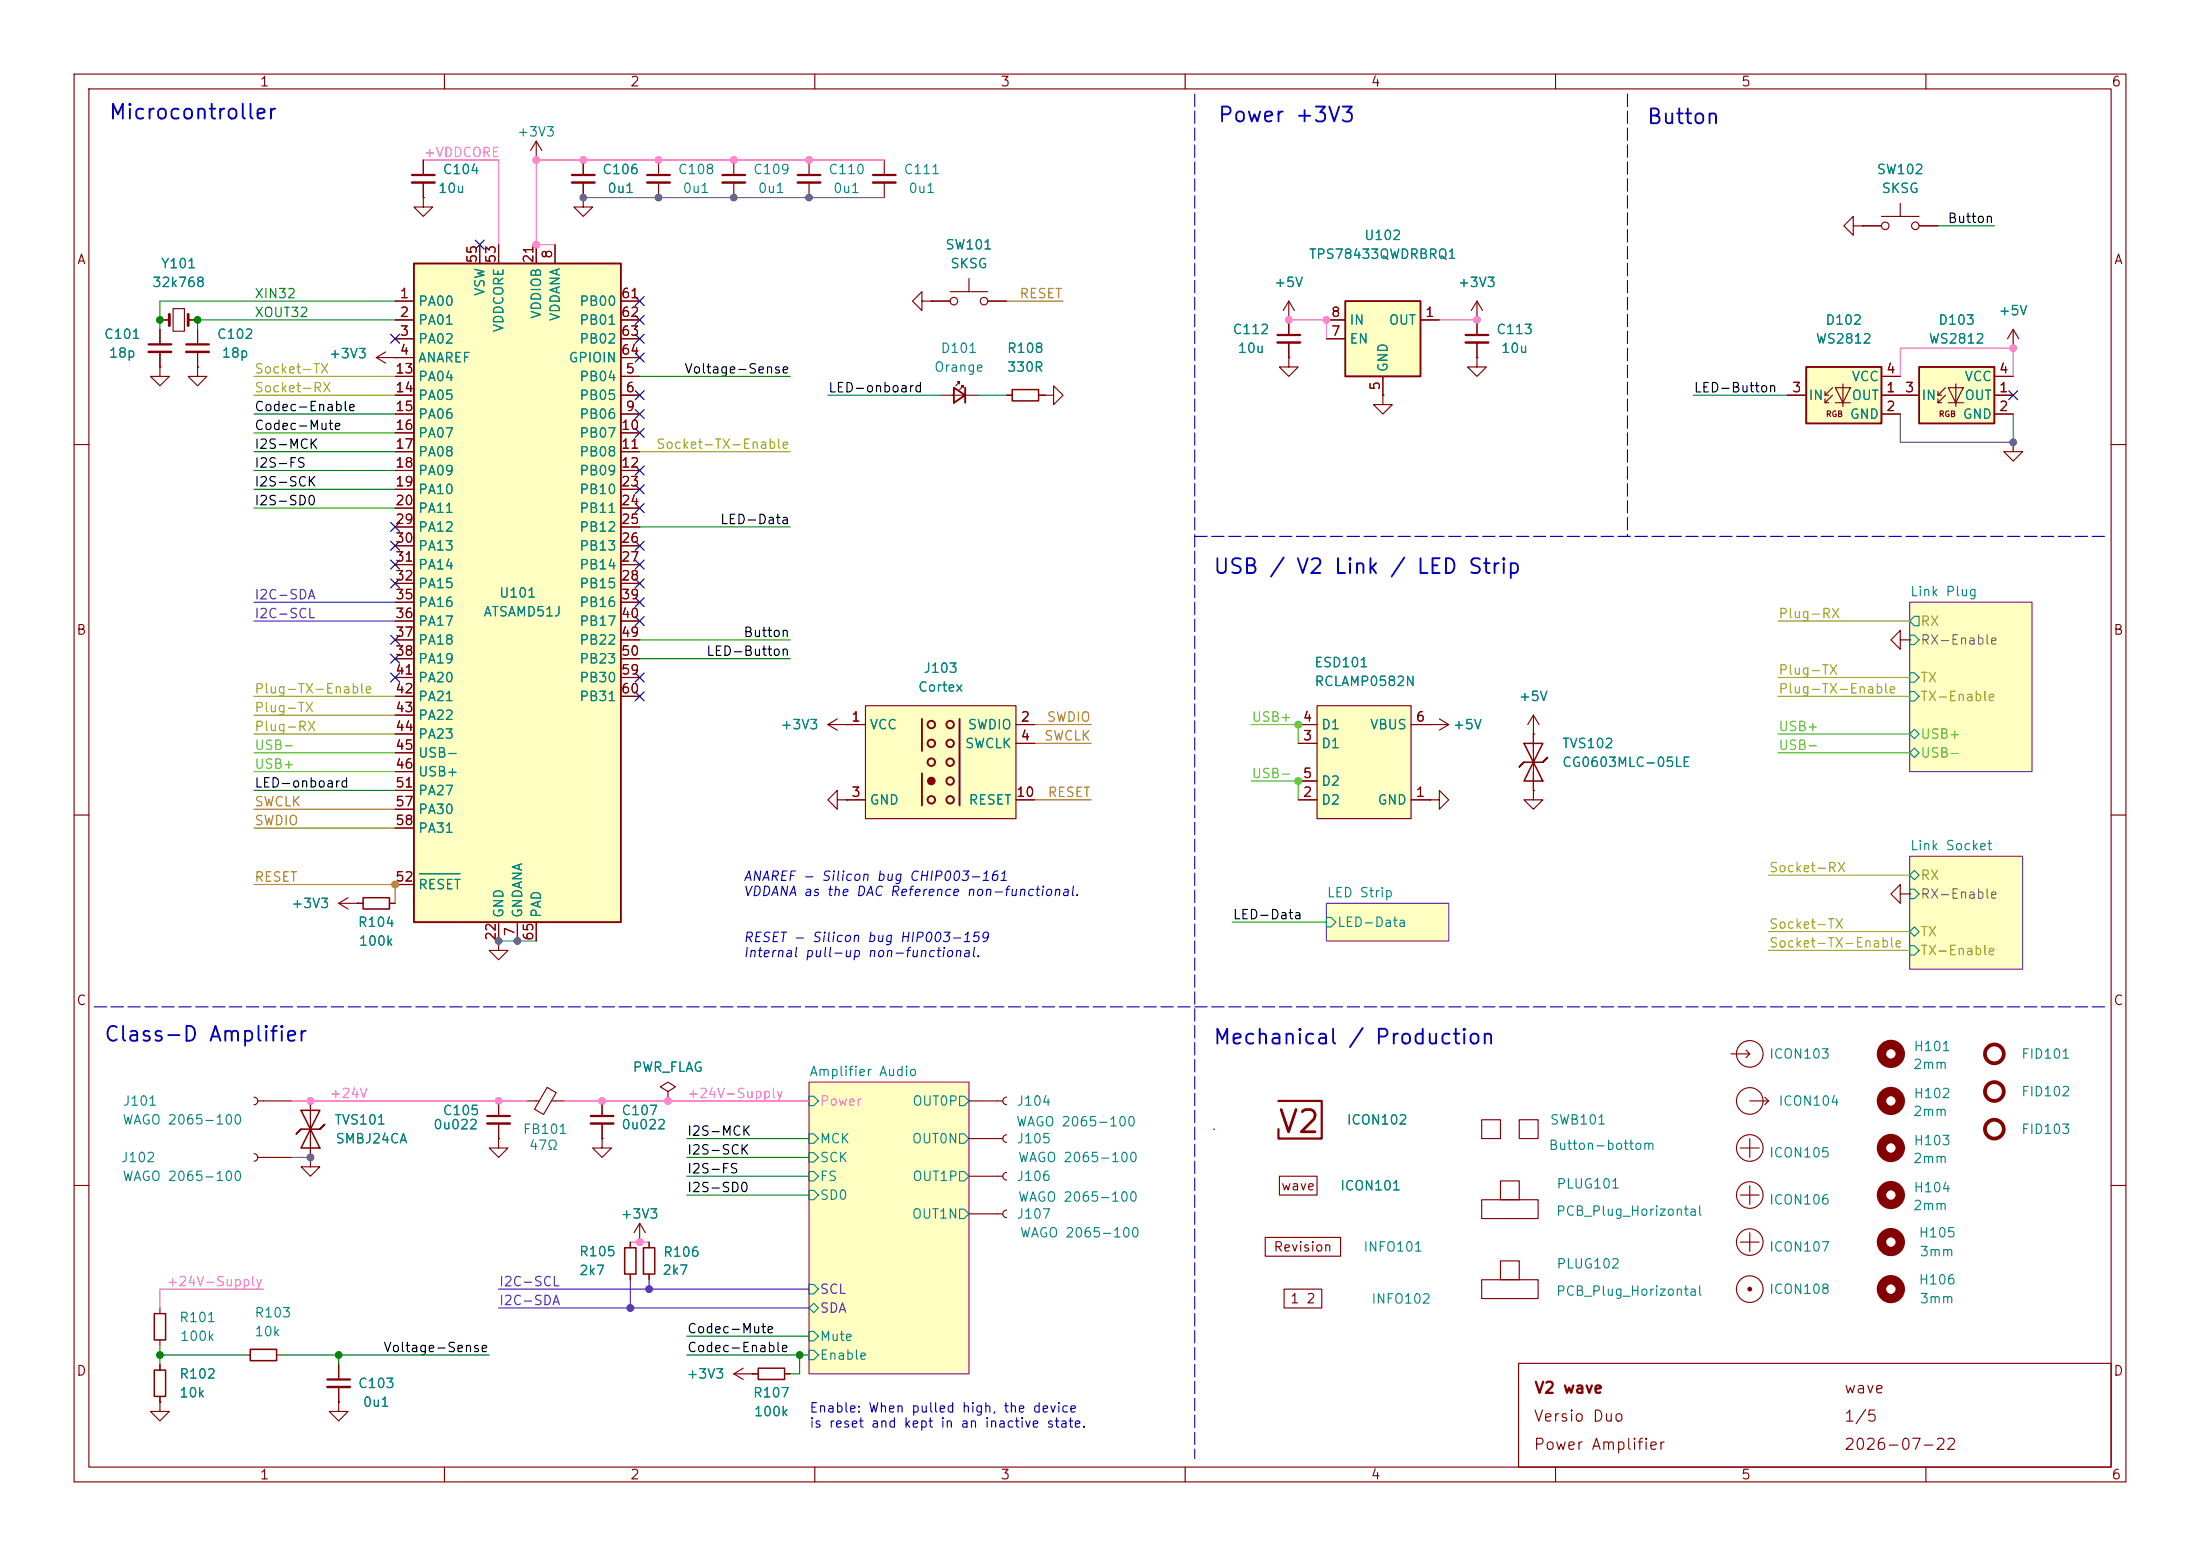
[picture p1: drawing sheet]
<svg xmlns="http://www.w3.org/2000/svg" width="297mm" height="210mm" viewBox="0 0 297 210" stroke-linecap="round" stroke-linejoin="round" font-family="sans-serif">
<g fill="none" stroke="#840000" stroke-width=".15">
<path d="M10 10h277v190h-277zM12 12h273v186h-273zM60 10v2M110 10v2M160 10v2M210 10v2M260 10v2M21.6 49.5v1.3h1.3l-1.3 1.3-1.3-1.3h1.3M21.6 49.5h.1M21.6 44.5v2M21.6 47.5v2M21.6 43.2h1.3"/>
<path d="M23.4 41.7h1.5v3h-1.5zM25.4 43.2h1.3M26.7 44.5v2M26.7 47.5v2M50.8 48.3l1.3 .7M50.8 48.3h2.5M52.1 47.5l-1.3 .8M53.3 48.3h.1M199.4 43.2v2M199.4 46.2v2.1M271.8 47h.1M271.8 59.7v1.3h1.2l-1.2 1.2-1.3-1.2h1.3"/>
<path d="M271.8 59.7h.1M271.8 44.5l-.8 1.2M271.8 44.5l.7 1.2M271.8 44.5v2.5M10 60h2M285 60h2M207 99.1h.1M207 96.5v10.2M207 96.5l-.8 1.3M207 96.5l.8 1.3M10 110h2M207 106.7v1.3h1.3l-1.3 1.2-1.3-1.2h1.3"/>
<path d="M207 106.7h.1M285 110h2M256.5 120.7v-1.3l-1.2 1.3 1.2 1.2v-1.2h1.3M257.8 120.7h.1M90.2 147.3l1-.6-1-.6-1 .6 1 .6v1.3M90.2 148.6h.1M200 151.1h2.6v2.6h-2.6zM202.6 159.4h2.5v2.5h-2.5zM205.1 151.1h2.5v2.6h-2.5zM233.7 142.2h2.5M234.9 154.9h2.6M235.7 141.7l.5 .5-.5 .5"/>
<path d="M236.2 153.7v2.5M236.2 148.6h2.6M238.3 148.1l.5 .5-.5 .5M10 160h2M200 172.7h7.6v2.6h-7.6zM200 161.9h7.6v2.6h-7.6zM202.6 170.2h2.5v2.5h-2.5zM234.9 161.3h2.6M234.9 167.6h2.6M236.2 160v2.6M236.2 166.4v2.5M285 160h2"/>
<path d="M60 198v2M110 198v2M160 198v2M205 184h80v14h-80zM210 198v2M260 198v2"/>
<circle cx="236.2" cy="142.2" r="1.8"/>
<circle cx="236.2" cy="154.9" r="1.8"/>
<circle cx="236.2" cy="148.6" r="1.8"/>
<circle cx="236.2" cy="161.3" r="1.8"/>
<circle cx="236.2" cy="167.6" r="1.8"/>
<circle cx="236.2" cy="174" r="1.8"/>
</g>
<g fill="#ffffc2" stroke="#ffffc2" stroke-width=".14">
<path d="M109.2 146.1h21.6v39.3h-21.6z"/>
<path d="M179.1 121.9h16.5v5.1h-16.5z"/>
<path d="M257.8 115.6h15.2v15.2h-15.2z"/>
<path d="M257.8 81.3h16.5v22.8h-16.5z"/>
</g>
<path d="M257.8 81.3h16.5v22.8h-16.5zM257.8 115.6h15.2v15.2h-15.2zM179.1 121.9h16.5v5.1h-16.5zM109.2 146.1h21.6v39.3h-21.6z" fill="none" stroke="#840084" stroke-width=".15"/>
<g fill="none" stroke="#008484" stroke-width=".15">
<path d="M257.8 99.1l.6-.7 .7 .7-.7 .6zM257.8 83.8l.6-.6h.7v1.3h-.7zM257.8 90.8h.6l.7 .6-.7 .7h-.6zM257.8 85.7h.6l.7 .7-.7 .6h-.6zM257.8 93.3h.6l.7 .7-.7 .6h-.6zM257.8 118.1l.6-.6 .7 .6-.7 .6zM257.8 101.6l.6-.6 .7 .6-.7 .6zM179.1 123.8h.6l.6 .7-.6 .6h-.6zM257.8 125.7l.6-.6 .7 .6-.7 .7zM257.8 120h.6l.7 .7-.7 .6h-.6zM257.8 127.6h.6l.7 .7-.7 .6h-.6zM109.2 158.1h.7l.6 .7-.6 .6h-.7z"/>
<path d="M109.2 155.6h.7l.6 .6-.6 .6h-.7zM109.2 153h.7l.6 .7-.6 .6h-.7zM109.2 148h.7l.6 .6-.6 .6h-.7zM129.5 158.1h.7l.6 .7-.6 .6h-.7zM129.5 148h.7l.6 .6-.6 .6h-.7zM129.5 153h.7l.6 .7-.6 .6h-.7zM109.2 179.7h.7l.6 .6-.6 .7h-.7zM109.2 173.4h.7l.6 .6-.6 .6h-.7zM109.2 160.7h.7l.6 .6-.6 .6h-.7zM109.2 176.5l.7-.6 .6 .6-.6 .7zM129.5 163.2h.7l.6 .6-.6 .7h-.7zM109.2 182.2h.7l.6 .7-.6 .6h-.7z"/>
</g>
<g fill="none" stroke="#840000" stroke-width="1.3">
<circle cx="255.3" cy="142.2" r="1.27"/>
<circle cx="255.3" cy="148.6" r="1.27"/>
<circle cx="255.3" cy="154.9" r="1.27"/>
<circle cx="255.3" cy="167.6" r="1.27"/>
<circle cx="255.3" cy="174" r="1.27"/>
<circle cx="255.3" cy="161.3" r="1.27"/>
</g>
<path d="M20.1 46.5h3M25.1 46.5h3.1M197.9 45.2h3" fill="none" stroke="#840000" stroke-width=".3"/>
<path d="M20.1 47.5h3M25.1 47.5h3.1M197.9 46.2h3" fill="none" stroke="#840000" stroke-width=".33"/>
<g fill="none" stroke="#840000" stroke-width=".51">
<circle cx="269.2" cy="152.4" r="1.27"/>
<circle cx="269.2" cy="142.2" r="1.27"/>
<circle cx="269.2" cy="147.3" r="1.27"/>
</g>
<circle cx="236.2" cy="174" r=".25" fill="#840000" stroke="#840000" stroke-width=".14"/>
<path d="M205.7 102.9l-.6 .6 .6-.6h2.6l.6-.7-.6 .7M205.7 100.3h2.6l-1.3 2.6zM207 102.9l1.3 2.5h-2.6z" fill="none" stroke="#840000" stroke-width=".2"/>
<path d="M22.9 42.4v1.5M25.4 42.4v1.5" fill="none" stroke="#840000" stroke-width=".38"/>
<path d="M55.9 35.6h27.9v88.9h-27.9z" fill="#ffffc2"/>
<path d="M55.9 35.6h27.9v88.9h-27.9z" fill="none" stroke="#840000" stroke-width=".25"/>
<g fill="none" stroke="#840000" stroke-width=".15">
<path d="M64.8 33v2.6M67.3 33v2.6M72.4 33v2.6M74.9 33v2.6M53.3 48.3h2.6M53.3 40.6h2.6M53.3 43.2h2.6M53.3 45.7h2.6M53.3 50.8h2.6M53.3 53.3h2.6M53.3 55.9h2.6M53.3 58.4h2.6"/>
<path d="M83.8 48.3h2.6M83.8 40.6h2.6M83.8 43.2h2.6M83.8 45.7h2.6M83.8 50.8h2.6M83.8 53.3h2.6M83.8 55.9h2.6M83.8 58.4h2.6M53.3 61h2.6M53.3 63.5h2.6M53.3 66h2.6M53.3 68.6h2.6"/>
<path d="M53.3 71.1h2.6M53.3 73.7h2.6M53.3 76.2h2.6M53.3 78.7h2.6M83.8 61h2.6M83.8 63.5h2.6M83.8 66h2.6M83.8 68.6h2.6M83.8 71.1h2.6M83.8 73.7h2.6M83.8 76.2h2.6M83.8 78.7h2.6"/>
<path d="M53.3 81.3h2.6M53.3 83.8h2.6M53.3 86.4h2.6M53.3 88.9h2.6M53.3 91.4h2.6M53.3 94h2.6M53.3 96.5h2.6M53.3 99.1h2.6M83.8 81.3h2.6M83.8 83.8h2.6M83.8 86.4h2.6M83.8 88.9h2.6"/>
<path d="M83.8 91.4h2.6M83.8 94h2.6M111.8 97.8l1.2 .8M111.8 97.8h2.5M113 97l-1.2 .8M114.3 97.8h.1M53.3 101.6h2.6M53.3 104.1h2.6M53.3 106.7h2.6M53.3 119.4h2.6M53.3 109.2h2.6M53.3 111.8h2.6"/>
<path d="M67.3 124.5v2.5M69.8 124.5v2.5M72.4 124.5v2.5"/>
</g>
<path d="M56.6 117.9h5.5" fill="none" stroke="#008484" stroke-width=".15"/>
<path d="M116.8 95.3h20.4v15.2h-20.4z" fill="#ffffc2"/>
<g fill="none" stroke="#840000" stroke-width=".25">
<path d="M124.5 97v4.3M129.5 97v11.7M124.5 104.4v4.3"/>
<circle cx="125.7" cy="97.8" r=".51"/>
<circle cx="128.3" cy="97.8" r=".51"/>
<circle cx="125.7" cy="108" r=".51"/>
<circle cx="125.7" cy="100.3" r=".51"/>
<circle cx="125.7" cy="102.9" r=".51"/>
<circle cx="128.3" cy="108" r=".51"/>
<circle cx="128.3" cy="100.3" r=".51"/>
<circle cx="128.3" cy="102.9" r=".51"/>
<circle cx="128.3" cy="105.4" r=".51"/>
</g>
<circle cx="125.7" cy="105.4" r=".51" fill="#840000" stroke="#840000" stroke-width=".14"/>
<g fill="none" stroke="#840000" stroke-width=".15">
<path d="M174 43.2h.1M174 48.3v1.2h1.3l-1.3 1.3-1.3-1.3h1.3M174 48.3h.1M174 40.6v4.6M174 46.2v2.1M174 40.6l-.8 1.3M174 40.6l.8 1.3M114.3 97.8h2.5M116.8 95.3h20.4v15.2h-20.4zM137.2 97.8h2.5M113 108v-1.3l-1.2 1.3 1.2 1.2v-1.2h1.3M114.3 108h.1"/>
<path d="M114.3 108h2.5M137.2 108h2.5M137.2 100.3h2.5M67.3 127v1.3h1.3l-1.3 1.2-1.3-1.2h1.3M67.3 127h.1M34.3 148.1a.51 .51 0 0 1 .5 .5 .51 .51 0 0 1-.5 .5M34.3 155.7a.51 .51 0 0 1 .5 .5 .51 .51 0 0 1-.5 .5M34.8 148.6h4.6M34.8 156.2h4.6M41.9 156.2v1.3h1.3l-1.3 1.3-1.3-1.3h1.3M41.9 156.2h.1M41.9 148.6v7.6"/>
<path d="M67.3 153.7v1.2h1.3l-1.3 1.3-1.3-1.3h1.3M67.3 153.7h.1M67.3 148.6v2M67.3 151.6v2.1M71.1 148.6h1.7M73.9 146.8l1.2 .7-1.7 2.9-1.2-.7zM74.4 148.6h1.8M81.3 153.7v1.2h1.2l-1.2 1.3-1.3-1.3h1.3M81.3 153.7h.1M81.3 148.6v2M81.3 151.6v2.1M163.8 152.4h.1"/>
<path d="M172.7 158.8h5.1v2.5h-5.1zM21.6 176.5v.8M85.1 167.6v.8M85.1 172v.7M86.4 167.6h.1M86.4 165.1l-.8 1.3M86.4 165.1l.7 1.3M86.4 165.1v2.5M170.8 167h10.2v2.5h-10.2zM173.4 174h5v2.5h-5zM21.6 189.2v1.3h1.3l-1.3 1.3-1.3-1.3h1.3M21.6 189.2h.1"/>
<path d="M21.6 180.8v.8M21.6 184.2v.7M21.6 188.5v.7M33 182.9h.8M37.3 182.9h.8M45.7 189.2v1.3h1.3l-1.3 1.3-1.3-1.3h1.3M45.7 189.2h.1M45.7 184.2v2M45.7 187.2v2"/>
</g>
<path d="M40.6 152.4l-.6 .6 .6-.6h2.6l.6-.6-.6 .6M40.6 149.9h2.6l-1.3 2.5zM41.9 152.4l1.3 2.5h-2.6zM20.8 177.3h1.6v3.5h-1.6zM84.3 168.4h1.6v3.6h-1.6zM20.8 184.9h1.6v3.6h-1.6zM33.8 182.1h3.5v1.5h-3.5z" fill="none" stroke="#840000" stroke-width=".2"/>
<path d="M172.5 45.2h3M65.8 150.6h3M79.8 150.6h3M172.6 148.6h5.8v5.1h-5.8v-1.3M44.2 186.2h3" fill="none" stroke="#840000" stroke-width=".3"/>
<path d="M172.5 46.2h3M65.8 151.6h3M79.8 151.6h3M44.2 187.2h3" fill="none" stroke="#840000" stroke-width=".33"/>
<path d="M181.6 40.6h10.2v10.2h-10.2z" fill="#ffffc2"/>
<path d="M181.6 40.6h10.2v10.2h-10.2z" fill="none" stroke="#840000" stroke-width=".25"/>
<g fill="none" stroke="#840000" stroke-width=".15">
<path d="M141 53.3h1.2v-1.2l1.3 1.2-1.3 1.3v-1.3M141 53.3h.1M179.1 43.2h2.5M179.1 45.7h2.5M186.7 53.3v1.3h1.3l-1.3 1.3-1.3-1.3h1.3M186.7 53.3h.1M186.7 50.8v2.5M191.8 43.2h2.5M199.4 48.3v1.2h1.3l-1.3 1.3-1.3-1.3h1.3M199.4 48.3h.1M199.4 43.2h.1M199.4 40.6l-.8 1.3"/>
<path d="M199.4 40.6l.8 1.3M199.4 40.6v2.6M45.7 121.9l1.3 .8M45.7 121.9h3.3M47 121.2l-1.3 .7M48.3 121.9h.1M52.6 121.9h.7M130.8 153.7h4.6M130.8 148.6h4.6M130.8 158.8h4.6M135.9 153.2a.51 .51 0 0 0-.5 .5 .51 .51 0 0 0 .5 .5M135.9 148.1a.51 .51 0 0 0-.5 .5 .51 .51 0 0 0 .5 .5"/>
<path d="M135.9 158.2a.51 .51 0 0 0-.5 .6 .51 .51 0 0 0 .5 .5M130.8 163.8h4.6M135.9 163.3a.51 .51 0 0 0-.5 .5 .51 .51 0 0 0 .5 .5"/>
</g>
<path d="M49 121.2h3.6v1.5h-3.6z" fill="none" stroke="#840000" stroke-width=".2"/>
<path d="M177.8 95.3h12.7v15.2h-12.7z" fill="#ffffc2"/>
<g fill="none" stroke="#840000" stroke-width=".15">
<path d="M99.1 21.6v2M99.1 24.6v2.1M109.2 21.6v2M109.2 24.6v2.1M128.3 39.4h5M130.8 37.6v1.8M250.2 30.5v-1.3l-1.3 1.3 1.3 1.3v-1.3h1.3M251.5 30.5h.1M251.5 30.5h2.5M254 29.2h5.1M256.5 27.4v1.8M259.1 30.5h2.5"/>
<path d="M26.7 49.5v1.3h1.2l-1.2 1.3-1.3-1.3h1.3M26.7 49.5h.1M124.5 40.6v-1.2l-1.3 1.2 1.3 1.3v-1.3h1.2M125.7 40.6h.1M125.7 40.6h2.6M133.3 40.6h2.6M135.9 53.3h.8M140.2 53.3h.8M175.3 97.8h2.5M177.8 95.3h12.7v15.2h-12.7zM190.5 97.8h5.1M193 97.8h.1"/>
<path d="M194.3 97l1.3 .8M195.6 97.8l-1.3 .8M175.3 108h2.5M175.3 100.3h2.5M175.3 105.4h2.5M190.5 108h2.5M193 108h1.3v-1.3l1.3 1.3-1.3 1.2v-1.2M193 108h.1M87.6 167.6v.8M87.6 172v.7"/>
<circle cx="254.5" cy="30.5" r=".51"/>
<circle cx="258.6" cy="30.5" r=".51"/>
<circle cx="128.8" cy="40.6" r=".51"/>
<circle cx="132.8" cy="40.6" r=".51"/>
</g>
<path d="M136.7 52.6h3.5v1.5h-3.5zM86.9 168.4h1.5v3.6h-1.5z" fill="none" stroke="#840000" stroke-width=".2"/>
<path d="M97.5 23.6h3.1M107.7 23.6h3" fill="none" stroke="#840000" stroke-width=".3"/>
<path d="M97.5 24.6h3.1M107.7 24.6h3" fill="none" stroke="#840000" stroke-width=".33"/>
<path d="M243.8 49.5h10.2v7.7h-10.2z" fill="#ffffc2"/>
<path d="M243.8 49.5h10.2v7.7h-10.2z" fill="none" stroke="#840000" stroke-width=".25"/>
<path d="M241.3 53.3h2.5M246.4 53.3h.5M246.4 54.4h.5M247.4 52.3l-1 1v-.5M247.4 53.3l-1 1.1v-.6M247.8 52.3h2l-1 2.1zM247.8 54.4h2M248.8 51.8v3.1M254 53.3h2.5M254 55.9h2.5M254 50.8h2.5" fill="none" stroke="#840000" stroke-width=".15"/>
<path d="M259.1 49.5h10.1v7.7h-10.1z" fill="#ffffc2"/>
<path d="M128.8 52.3l1.5 1-1.5 1.1zM130.3 52.3v2.1M259.1 49.5h10.1v7.7h-10.1z" fill="none" stroke="#840000" stroke-width=".25"/>
<g fill="none" stroke="#840000" stroke-width=".15">
<path d="M72.4 19.1l-.8 1.2M72.4 19.1l.8 1.2M72.4 19.1v2.5M57.1 26.7v1.2h1.3l-1.3 1.3-1.2-1.3h1.2M57.1 26.7h.1M57.1 21.6v2M57.1 24.6v2.1M64.8 33v2.6M67.3 33v2.6M72.4 21.6h.1M72.4 33v2.6M74.9 33v2.6"/>
<path d="M78.7 26.7v1.2h1.3l-1.3 1.3-1.2-1.3h1.2M78.7 26.7h.1M78.7 21.6v2M78.7 24.6v2.1M88.9 21.6v2M88.9 24.6v2.1M119.4 21.6v2M119.4 24.6v2.1M251.5 30.5h.1M251.5 30.5h2.5M259.1 30.5h2.5M21.6 49.5h.1"/>
<path d="M21.6 44.5v2M21.6 47.5v2M21.6 43.2h1.3M25.4 43.2h1.3M26.7 49.5h.1M26.7 44.5v2M26.7 47.5v2M53.3 48.3h.1M53.3 53.3h2.6M53.3 55.9h2.6M53.3 50.8h2.6M53.3 48.3h2.6"/>
<path d="M53.3 40.6h2.6M53.3 43.2h2.6M53.3 45.7h2.6M53.3 58.4h2.6M83.8 53.3h2.6M83.8 55.9h2.6M83.8 50.8h2.6M83.8 48.3h2.6M83.8 40.6h2.6M83.8 43.2h2.6M83.8 45.7h2.6M83.8 58.4h2.6"/>
<path d="M125.7 40.6h.1M125.7 40.6h2.6M127 53.3h5.1M129.5 51.8v-.2h-.2h.2l-.5 .5M130 52.3v-.2h-.2h.2l-.5 .5M133.3 40.6h2.6M135.9 53.3h.8M140.2 53.3h.8M141 53.3h.1M174 48.3h.1M174 43.2h.1M174 43.2v2"/>
<path d="M174 46.2v2.1M179.1 43.2h2.5M179.1 45.7h2.5M186.7 53.3h.1M186.7 50.8v2.5M191.8 43.2h2.5M199.4 43.2h.1M199.4 48.3h.1M199.4 43.2v2M199.4 46.2v2.1M241.3 53.3h2.5M254 53.3h5.1"/>
<path d="M254 55.9h2.5M254 50.8h2.5M261.6 53.3h.5M261.6 54.4h.5M262.6 52.3l-1 1v-.5M262.6 53.3l-1 1.1v-.6M263 52.3h2l-1 2.1zM263 54.4h2M264 51.8v3.1M269.2 53.3h2.6M269.2 55.9h2.6M269.2 50.8h2.6"/>
<path d="M271.8 47h.1M53.3 61h2.6M53.3 63.5h2.6M53.3 66h2.6M53.3 68.6h2.6M53.3 71.1h2.6M53.3 73.7h2.6M53.3 76.2h2.6M53.3 78.7h2.6M83.8 61h2.6M83.8 63.5h2.6M83.8 66h2.6"/>
<path d="M83.8 68.6h2.6M83.8 71.1h2.6M83.8 73.7h2.6M83.8 76.2h2.6M83.8 78.7h2.6M53.3 81.3h2.6M53.3 83.8h2.6M53.3 86.4h2.6M53.3 88.9h2.6M53.3 91.4h2.6M53.3 94h2.6M53.3 96.5h2.6"/>
<path d="M53.3 99.1h2.6M83.8 81.3h2.6M83.8 83.8h2.6M83.8 86.4h2.6M83.8 88.9h2.6M83.8 91.4h2.6M83.8 94h2.6M114.3 97.8h.1M114.3 97.8h2.5M137.2 97.8h2.5M175.3 97.8h2.5M190.5 97.8h2.5"/>
<path d="M193 97.8h.1M207 99.1h.1M207 99.1v2.5M256.5 86.4v-1.3l-1.2 1.3 1.2 1.2v-1.2h1.3M257.8 86.4h.1M53.3 101.6h2.6M53.3 104.1h2.6M53.3 106.7h2.6M53.3 119.4h2.6M53.3 109.2h2.6M53.3 111.8h2.6M114.3 108h.1"/>
<path d="M114.3 108h2.5M137.2 108h2.5M137.2 100.3h2.5M175.3 108h2.5M175.3 100.3h2.5M175.3 105.4h2.5M190.5 108h2.5M193 108h.1M207 106.7h.1M207 104.1v2.6M48.3 121.9h.1M48.3 121.9h.7"/>
<path d="M52.6 121.9h.7M67.3 127h.1M67.3 124.5v2.5M69.8 124.5v2.5M72.4 124.5v2.5M41.9 156.2h.1M41.9 148.6v2.5M41.9 153.7v2.5M67.3 153.7h.1M67.3 148.6v2M67.3 151.6v2.1M81.3 153.7h.1"/>
<path d="M81.3 148.6v2M81.3 151.6v2.1M90.2 148.6h.1M85.1 167.6v.8M85.1 172v.7M86.4 167.6h.1M87.6 167.6v.8M87.6 172v.7M21.6 189.2h.1M21.6 184.2v.7M21.6 188.5v.7M45.7 189.2h.1"/>
<path d="M45.7 184.2v2M45.7 187.2v2M99.1 185.4h3.3M99.1 185.4l1.2 .8M100.3 184.7l-1.2 .7M101.6 185.4h.1M105.9 185.4h.8"/>
</g>
<path d="M102.4 184.7h3.5v1.5h-3.5z" fill="none" stroke="#840000" stroke-width=".2"/>
<path d="M55.6 23.6h3.1M77.2 23.6h3.1M87.4 23.6h3M117.9 23.6h3" fill="none" stroke="#840000" stroke-width=".3"/>
<path d="M55.6 24.6h3.1M77.2 24.6h3.1M87.4 24.6h3M117.9 24.6h3" fill="none" stroke="#840000" stroke-width=".33"/>
<path d="M161.3 12.7v184.2M219.7 12.7v59.7M161.3 72.4h123.2M12.7 135.9h271.8" fill="none" stroke="#0000c2" stroke-width=".15" stroke-dasharray="1.7 .6"/>
<path d="M57.1 21.6h10.2v11.4M119.4 21.6h-47v11.4h2.5M174 43.2h5.1v2.5M194.3 43.2h5.1M256.5 50.8v-3.8h15.3v3.8M39.4 148.6h31.7M76.2 148.6h33M35.6 174h-14v2.5M85.1 167.6h2.5" fill="none" stroke="#ff5cbb" stroke-width=".15"/>
<path d="M168.9 97.8h6.4v2.5M240 99.1h17.8M34.3 101.6h19M34.3 104.1h19M168.9 105.4h6.4v2.6M240 101.6h17.8" fill="none" stroke="#51c90f" stroke-width=".15"/>
<path d="M78.7 26.7h40.7M256.5 55.9v3.8h15.3v-3.8M67.3 127h5.1M39.4 156.2h2.5" fill="none" stroke="#676767" stroke-width=".15"/>
<path d="M135.9 40.6h7.6M139.7 97.8h7.6M34.3 119.4h19v2.5M34.3 109.2h19M34.3 111.8h19M139.7 100.3h7.6M139.7 108h7.6" fill="none" stroke="#b27502" stroke-width=".15"/>
<g fill="none" stroke="#008400" stroke-width=".15">
<path d="M261.6 30.5h7.6M34.3 58.4h19M34.3 55.9h19M86.4 50.8h20.3M111.8 53.3h15.2M132.1 53.3h3.8M228.6 53.3h12.7M34.3 63.5h19M34.3 68.6h19M34.3 66h19M34.3 61h19M86.4 71.1h20.3"/>
<path d="M86.4 86.4h20.3M86.4 88.9h20.3M34.3 106.7h19M166.4 124.5h12.7M92.7 156.2h16.5M92.7 158.8h16.5M92.7 153.7h16.5M92.7 161.3h16.5M21.6 181.6v2.6M21.6 182.9h11.4M38.1 182.9h27.9M45.7 182.9v1.3"/>
<path d="M92.7 182.9h16.5M92.7 180.3h16.5M107.9 182.9v2.5h-1.2"/>
</g>
<path d="M34.3 83.8h19M34.3 81.3h19M67.3 176.5h41.9M67.3 174h41.9M85.1 172.7v3.8M87.6 172.7v1.3" fill="none" stroke="#4e06ce" stroke-width=".15"/>
<path d="M34.3 53.3h19M34.3 50.8h19M86.4 61h20.3M34.3 94h19M34.3 96.5h19M34.3 99.1h19M240 91.4h17.8M240 83.8h17.8M240 94h17.8M238.8 118.1h19M238.8 128.3h19M238.8 125.7h19" fill="none" stroke="#a3a30c" stroke-width=".15"/>
<path d="M53.3 40.6h-31.7v3.9M53.3 43.2h-26.6v1.3" fill="none" stroke="#0b8109" stroke-width=".15"/>
<g fill="none" stroke="#000084" stroke-width=".15">
<path d="M64.2 32.4l1.2 1.2M65.4 32.4l-1.2 1.2M52.7 45.1l1.2 1.2M53.9 45.1l-1.2 1.2M85.8 40l1.2 1.2M85.8 57.8l1.2 1.2M85.8 55.3l1.2 1.2M85.8 45.1l1.2 1.2M85.8 47.7l1.2 1.2M85.8 42.6l1.2 1.2M85.8 52.7l1.2 1.2M87 55.3l-1.2 1.2"/>
<path d="M87 40l-1.2 1.2M87 57.8l-1.2 1.2M87 45.1l-1.2 1.2M87 47.7l-1.2 1.2M87 42.6l-1.2 1.2M87 52.7l-1.2 1.2M271.2 52.7l1.2 1.2M272.4 52.7l-1.2 1.2M52.7 70.5l1.2 1.2M52.7 73.1l1.2 1.2M52.7 78.1l1.2 1.2M52.7 75.6l1.2 1.2"/>
<path d="M53.9 73.1l-1.2 1.2M53.9 78.1l-1.2 1.2M53.9 75.6l-1.2 1.2M53.9 70.5l-1.2 1.2M85.8 78.1l1.2 1.2M85.8 75.6l1.2 1.2M85.8 62.9l1.2 1.2M85.8 65.4l1.2 1.2M85.8 68l1.2 1.2M85.8 73.1l1.2 1.2M87 78.1l-1.2 1.2M87 75.6l-1.2 1.2"/>
<path d="M87 62.9l-1.2 1.2M87 65.4l-1.2 1.2M87 68l-1.2 1.2M87 73.1l-1.2 1.2M52.7 88.3l1.2 1.2M52.7 90.8l1.2 1.2M52.7 85.8l1.2 1.2M53.9 88.3l-1.2 1.2M53.9 90.8l-1.2 1.2M53.9 85.8l-1.2 1.2M85.8 80.7l1.2 1.2M85.8 93.4l1.2 1.2"/>
<path d="M85.8 83.2l1.2 1.2M85.8 90.8l1.2 1.2M87 80.7l-1.2 1.2M87 93.4l-1.2 1.2M87 83.2l-1.2 1.2M87 90.8l-1.2 1.2"/>
</g>
<path d="M56.6 117.9h5.5" fill="none" stroke="#008484" stroke-width=".15"/>
<g fill="#008400" stroke="#008400" stroke-width=".14">
<circle cx="21.6" cy="182.9" r=".46"/>
<circle cx="45.7" cy="182.9" r=".46"/>
<circle cx="107.9" cy="182.9" r=".46"/>
</g>
<g fill="#ff5cbb" stroke="#ff5cbb" stroke-width=".14">
<circle cx="41.9" cy="148.6" r=".46"/>
<circle cx="67.3" cy="148.6" r=".46"/>
<circle cx="88.9" cy="21.6" r=".46"/>
<circle cx="99.1" cy="21.6" r=".46"/>
<circle cx="90.2" cy="148.6" r=".46"/>
<circle cx="81.3" cy="148.6" r=".46"/>
<circle cx="86.4" cy="167.6" r=".46"/>
<circle cx="271.8" cy="47" r=".46"/>
<circle cx="72.4" cy="33" r=".46"/>
<circle cx="78.7" cy="21.6" r=".46"/>
<circle cx="72.4" cy="21.6" r=".46"/>
<circle cx="109.2" cy="21.6" r=".46"/>
<circle cx="199.4" cy="43.2" r=".46"/>
<circle cx="179.1" cy="43.2" r=".46"/>
<circle cx="174" cy="43.2" r=".46"/>
</g>
<g fill="#676767" stroke="#676767" stroke-width=".14">
<circle cx="41.9" cy="156.2" r=".46"/>
<circle cx="67.3" cy="127" r=".46"/>
<circle cx="69.8" cy="127" r=".46"/>
<circle cx="88.9" cy="26.7" r=".46"/>
<circle cx="78.7" cy="26.7" r=".46"/>
<circle cx="99.1" cy="26.7" r=".46"/>
<circle cx="271.8" cy="59.7" r=".46"/>
<circle cx="109.2" cy="26.7" r=".46"/>
</g>
<circle cx="53.3" cy="119.4" r=".46" fill="#b27502" stroke="#b27502" stroke-width=".14"/>
<g fill="#0b8109" stroke="#0b8109" stroke-width=".14">
<circle cx="21.6" cy="43.2" r=".46"/>
<circle cx="26.7" cy="43.2" r=".46"/>
</g>
<g fill="#4e06ce" stroke="#4e06ce" stroke-width=".14">
<circle cx="87.6" cy="174" r=".46"/>
<circle cx="85.1" cy="176.5" r=".46"/>
</g>
<g fill="#51c90f" stroke="#51c90f" stroke-width=".14">
<circle cx="175.3" cy="97.8" r=".46"/>
<circle cx="175.3" cy="105.4" r=".46"/>
</g>
<text font-size="3" fill="#840000" x="172.4" y="153.7">V2</text>
<g font-size="2" fill="#0000c2">
<text x="14.6" y="16.6">Microcontroller</text>
<text x="164.3" y="17">Power +3V3</text>
<text x="222.2" y="17.2">Button</text>
<text x="163.7" y="77.9">USB / V2 Link / LED Strip</text>
<text x="13.9" y="141.1">Class-D Amplifier</text>
<text x="163.7" y="141.4">Mechanical / Production</text>
</g>
<g font-size="1.5" fill="#840000">
<text x="207" y="188.4">V2 wave</text>
<text x="248.9" y="188.4">wave</text>
<text x="206.9" y="192.3">Versio Duo</text>
<text x="206.9" y="196.1">Power Amplifier</text>
<text x="248.9" y="196.1">2026-07-22</text>
<text x="248.9" y="192.3">1/5</text>
</g>
<g font-size="1.3" fill="#840000">
<text x="35" y="12">1</text>
<text x="85" y="12">2</text>
<text x="135" y="12">3</text>
<text x="185" y="12">4</text>
<text x="235" y="12">5</text>
<text x="285" y="12">6</text>
<text x="10.3" y="36">A</text>
<text x="64.7" y="35.6" transform="rotate(-90 64.7 35.6)">55</text>
<text x="67.2" y="35.6" transform="rotate(-90 67.2 35.6)">53</text>
<text x="72.3" y="35.6" transform="rotate(-90 72.3 35.6)">21</text>
<text x="74.8" y="35" transform="rotate(-90 74.8 35)">8</text>
<text x="285.3" y="36">A</text>
<text x="53.9" y="40.6">1</text>
<text x="83.8" y="40.6">61</text>
<text x="53.9" y="43.1">2</text>
<text x="53.9" y="45.6">3</text>
<text x="83.8" y="43.1">62</text>
<text x="83.8" y="45.6">63</text>
<text x="179.6" y="45.6">7</text>
<text x="179.6" y="43.1">8</text>
<text x="192.3" y="43.1">1</text>
<text x="53.3" y="50.7">13</text>
<text x="53.3" y="53.3">14</text>
<text x="53.9" y="48.2">4</text>
<text x="83.8" y="48.2">64</text>
<text x="84.4" y="50.7">5</text>
<text x="84.4" y="53.3">6</text>
<text x="186.6" y="52.8" transform="rotate(-90 186.6 52.8)">5</text>
<text x="241.8" y="53.3">3</text>
<text x="254.5" y="53.3">1</text>
<text x="254.5" y="50.7">4</text>
<text x="257.1" y="53.3">3</text>
<text x="269.8" y="53.3">1</text>
<text x="269.8" y="50.7">4</text>
<text x="53.3" y="55.8">15</text>
<text x="53.3" y="58.3">16</text>
<text x="83.8" y="58.3">10</text>
<text x="84.4" y="55.8">9</text>
<text x="254.5" y="55.8">2</text>
<text x="269.8" y="55.8">2</text>
<text x="53.3" y="60.9">17</text>
<text x="53.3" y="63.4">18</text>
<text x="53.3" y="66">19</text>
<text x="83.8" y="60.9">11</text>
<text x="83.8" y="63.4">12</text>
<text x="83.8" y="66">23</text>
<text x="53.3" y="68.5">20</text>
<text x="53.3" y="71">29</text>
<text x="83.8" y="68.5">24</text>
<text x="83.8" y="71">25</text>
<text x="53.3" y="73.6">30</text>
<text x="53.3" y="76.1">31</text>
<text x="83.8" y="73.6">26</text>
<text x="83.8" y="76.1">27</text>
<text x="53.3" y="78.7">32</text>
<text x="53.3" y="81.2">35</text>
<text x="53.3" y="83.7">36</text>
<text x="83.8" y="78.7">28</text>
<text x="83.8" y="81.2">39</text>
<text x="83.8" y="83.7">40</text>
<text x="10.2" y="86">B</text>
<text x="53.3" y="86.3">37</text>
<text x="53.3" y="88.8">38</text>
<text x="83.8" y="86.3">49</text>
<text x="83.8" y="88.8">50</text>
<text x="285.2" y="86">B</text>
<text x="53.3" y="91.4">41</text>
<text x="53.3" y="93.9">42</text>
<text x="83.8" y="91.4">59</text>
<text x="83.8" y="93.9">60</text>
<text x="53.3" y="96.4">43</text>
<text x="53.3" y="99">44</text>
<text x="53.3" y="101.5">45</text>
<text x="114.8" y="97.7">1</text>
<text x="137.7" y="97.7">2</text>
<text x="137.7" y="100.2">4</text>
<text x="175.8" y="100.2">3</text>
<text x="175.8" y="97.7">4</text>
<text x="191" y="97.7">6</text>
<text x="53.3" y="104.1">46</text>
<text x="53.3" y="106.6">51</text>
<text x="114.8" y="107.9">3</text>
<text x="137.1" y="107.9">10</text>
<text x="175.8" y="105.3">5</text>
<text x="175.8" y="107.9">2</text>
<text x="191" y="107.9">1</text>
<text x="53.3" y="109.1">57</text>
<text x="53.3" y="111.7">58</text>
<text x="53.3" y="119.3">52</text>
<text x="67.2" y="127.1" transform="rotate(-90 67.2 127.1)">22</text>
<text x="69.8" y="126.5" transform="rotate(-90 69.8 126.5)">7</text>
<text x="72.3" y="127.1" transform="rotate(-90 72.3 127.1)">65</text>
<text x="10.2" y="136">C</text>
<text x="285.2" y="136">C</text>
<text x="172.9" y="161">wave</text>
<text x="171.8" y="169.2">Revision</text>
<text x="174.1" y="176.2">1 2</text>
<text x="10.2" y="186">D</text>
<text x="285.2" y="186">D</text>
<text x="35" y="200">1</text>
<text x="85" y="200">2</text>
<text x="135" y="200">3</text>
<text x="185" y="200">4</text>
<text x="235" y="200">5</text>
<text x="285" y="200">6</text>
</g>
<g font-size="1.3" fill="#ff5cbb">
<text x="57.1" y="21.5">+VDDCORE</text>
<text x="44.4" y="148.5">+24V</text>
<text x="92.7" y="148.5">+24V-Supply</text>
<text x="110.6" y="149.6">Power</text>
<text x="22.4" y="173.9">+24V-Supply</text>
</g>
<g font-size="1.3" fill="#008484">
<text x="59.7" y="23.8">C104</text>
<text x="69.7" y="18.7">+3V3</text>
<text x="81.2" y="23.8">C106</text>
<text x="91.4" y="23.8">C108</text>
<text x="101.6" y="23.8">C109</text>
<text x="111.7" y="23.8">C110</text>
<text x="121.9" y="23.8">C111</text>
<text x="253.3" y="23.8">SW102</text>
<text x="59" y="26.4">10u</text>
<text x="81.9" y="26.4">0u1</text>
<text x="92.1" y="26.4">0u1</text>
<text x="102.2" y="26.4">0u1</text>
<text x="112.4" y="26.4">0u1</text>
<text x="122.5" y="26.4">0u1</text>
<text x="253.9" y="26.4">SKSG</text>
<text x="127.5" y="34">SW101</text>
<text x="176.6" y="35.3">TPS78433QWDRBRQ1</text>
<text x="184.1" y="32.7">U102</text>
<text x="20.5" y="39.1">32k768</text>
<text x="21.6" y="36.5">Y101</text>
<text x="56.4" y="41.6">PA00</text>
<text x="65.7" y="40" transform="rotate(-90 65.7 40)">VSW</text>
<text x="78.1" y="41.6">PB00</text>
<text x="128.2" y="36.5">SKSG</text>
<text x="171.9" y="39.1">+5V</text>
<text x="196.7" y="39.1">+3V3</text>
<text x="14" y="46.1">C101</text>
<text x="29.2" y="46.1">C102</text>
<text x="56.4" y="44.1">PA01</text>
<text x="56.4" y="46.7">PA02</text>
<text x="68.3" y="44.9" transform="rotate(-90 68.3 44.9)">VDDCORE</text>
<text x="73.4" y="43.1" transform="rotate(-90 73.4 43.1)">VDDIOB</text>
<text x="75.9" y="43.4" transform="rotate(-90 75.9 43.4)">VDDANA</text>
<text x="78.1" y="44.1">PB01</text>
<text x="78.1" y="46.7">PB02</text>
<text x="126.9" y="48">D101</text>
<text x="135.9" y="48">R108</text>
<text x="166.3" y="45.4">C112</text>
<text x="167" y="48">10u</text>
<text x="182.1" y="46.7">EN</text>
<text x="182.1" y="44.1">IN</text>
<text x="187.4" y="44.1">OUT</text>
<text x="201.9" y="45.4">C113</text>
<text x="202.6" y="48">10u</text>
<text x="245" y="46.7">WS2812</text>
<text x="246.3" y="44.1">D102</text>
<text x="260.3" y="46.7">WS2812</text>
<text x="261.6" y="44.1">D103</text>
<text x="269.7" y="42.9">+5V</text>
<text x="14.6" y="48.6">18p</text>
<text x="29.8" y="48.6">18p</text>
<text x="44.3" y="48.7">+3V3</text>
<text x="56.4" y="49.2">ANAREF</text>
<text x="56.4" y="51.8">PA04</text>
<text x="76.7" y="49.2">GPIOIN</text>
<text x="78.1" y="51.8">PB04</text>
<text x="126" y="50.5">Orange</text>
<text x="135.9" y="50.5">330R</text>
<text x="187.7" y="50.3" transform="rotate(-90 187.7 50.3)">GND</text>
<text x="249.9" y="51.8">VCC</text>
<text x="265.1" y="51.8">VCC</text>
<text x="56.4" y="54.3">PA05</text>
<text x="56.4" y="56.8">PA06</text>
<text x="56.4" y="59.4">PA07</text>
<text x="78.1" y="54.3">PB05</text>
<text x="78.1" y="56.8">PB06</text>
<text x="78.1" y="59.4">PB07</text>
<text x="244.1" y="54.3">IN</text>
<text x="249.6" y="56.8">GND</text>
<text x="249.9" y="54.3">OUT</text>
<text x="259.3" y="54.3">IN</text>
<text x="264.9" y="56.8">GND</text>
<text x="265.1" y="54.3">OUT</text>
<text x="56.4" y="61.9">PA08</text>
<text x="56.4" y="64.5">PA09</text>
<text x="78.1" y="61.9">PB08</text>
<text x="78.1" y="64.5">PB09</text>
<text x="56.4" y="67">PA10</text>
<text x="56.4" y="69.5">PA11</text>
<text x="78.1" y="67">PB10</text>
<text x="78.1" y="69.5">PB11</text>
<text x="56.4" y="72.1">PA12</text>
<text x="56.4" y="74.6">PA13</text>
<text x="56.4" y="77.2">PA14</text>
<text x="78.1" y="72.1">PB12</text>
<text x="78.1" y="74.6">PB13</text>
<text x="78.1" y="77.2">PB14</text>
<text x="56.4" y="79.7">PA15</text>
<text x="56.4" y="82.2">PA16</text>
<text x="65.2" y="83.5">ATSAMD51J</text>
<text x="67.3" y="81">U101</text>
<text x="78.1" y="79.7">PB15</text>
<text x="78.1" y="82.2">PB16</text>
<text x="257.8" y="80.8">Link Plug</text>
<text x="56.4" y="84.8">PA17</text>
<text x="56.4" y="87.3">PA18</text>
<text x="56.4" y="89.9">PA19</text>
<text x="78.1" y="84.8">PB17</text>
<text x="78.1" y="87.3">PB22</text>
<text x="78.1" y="89.9">PB23</text>
<text x="56.4" y="92.4">PA20</text>
<text x="56.4" y="94.9">PA21</text>
<text x="78.1" y="92.4">PB30</text>
<text x="78.1" y="94.9">PB31</text>
<text x="123.8" y="93.7">Cortex</text>
<text x="124.6" y="91.1">J103</text>
<text x="177.3" y="90.4">ESD101</text>
<text x="177.4" y="92.9">RCLAMP0582N</text>
<text x="204.9" y="94.9">+5V</text>
<text x="56.4" y="97.5">PA22</text>
<text x="56.4" y="100">PA23</text>
<text x="105.3" y="98.8">+3V3</text>
<text x="117.3" y="98.8">VCC</text>
<text x="130.2" y="101.3">SWCLK</text>
<text x="130.6" y="98.8">SWDIO</text>
<text x="178.3" y="101.3">D1</text>
<text x="178.3" y="98.8">D1</text>
<text x="184.9" y="98.8">VBUS</text>
<text x="196.1" y="98.8">+5V</text>
<text x="210.8" y="101.3">TVS102</text>
<text x="56.4" y="102.6">USB-</text>
<text x="56.4" y="105.1">USB+</text>
<text x="56.4" y="107.6">PA27</text>
<text x="178.3" y="106.4">D2</text>
<text x="210.8" y="103.8">CG0603MLC-05LE</text>
<text x="56.4" y="110.2">PA30</text>
<text x="56.4" y="112.7">PA31</text>
<text x="117.3" y="108.9">GND</text>
<text x="130.7" y="108.9">RESET</text>
<text x="178.3" y="108.9">D2</text>
<text x="185.9" y="108.9">GND</text>
<text x="257.8" y="115.1">Link Socket</text>
<text x="39.2" y="122.9">+3V3</text>
<text x="48.2" y="125.4">R104</text>
<text x="56.4" y="120.3">RESET</text>
<text x="68.3" y="124" transform="rotate(-90 68.3 124)">GND</text>
<text x="70.8" y="124" transform="rotate(-90 70.8 124)">GNDANA</text>
<text x="73.4" y="124" transform="rotate(-90 73.4 124)">PAD</text>
<text x="179" y="121.4">LED Strip</text>
<text x="180.4" y="125.4">LED-Data</text>
<text x="48.3" y="128">100k</text>
<text x="238.7" y="143.2">ICON103</text>
<text x="258.3" y="142.2">H101</text>
<text x="272.8" y="143.2">FID101</text>
<text x="16.5" y="149.6">J101</text>
<text x="85.3" y="145">PWR_FLAG</text>
<text x="109.2" y="145.6">Amplifier Audio</text>
<text x="123.1" y="149.6">OUT0P</text>
<text x="137.1" y="149.6">J104</text>
<text x="240" y="149.6">ICON104</text>
<text x="258.2" y="144.6">2mm</text>
<text x="258.3" y="148.5">H102</text>
<text x="272.8" y="148.3">FID102</text>
<text x="16.4" y="152.1">WAGO 2065-100</text>
<text x="45.1" y="152.1">TVS101</text>
<text x="45.2" y="154.6">SMBJ24CA</text>
<text x="58.4" y="152.7">0u022</text>
<text x="59.7" y="150.8">C105</text>
<text x="70.5" y="153.4">FB101</text>
<text x="71.3" y="155.5">47Ω</text>
<text x="83.8" y="150.8">C107</text>
<text x="83.8" y="152.7">0u022</text>
<text x="110.6" y="154.6">MCK</text>
<text x="123" y="154.6">OUT0N</text>
<text x="137.1" y="152.3">WAGO 2065-100</text>
<text x="137.1" y="154.6">J105</text>
<text x="181.7" y="152.1">ICON102</text>
<text x="209" y="155.5">Button-bottom</text>
<text x="209.2" y="152.1">SWB101</text>
<text x="258.2" y="151">2mm</text>
<text x="258.3" y="154.9">H103</text>
<text x="272.8" y="153.4">FID103</text>
<text x="16.2" y="157.2">J102</text>
<text x="16.4" y="159.7">WAGO 2065-100</text>
<text x="110.6" y="159.7">FS</text>
<text x="110.6" y="157.2">SCK</text>
<text x="123.1" y="159.7">OUT1P</text>
<text x="137.1" y="159.7">J106</text>
<text x="137.3" y="157.2">WAGO 2065-100</text>
<text x="180.8" y="161">ICON101</text>
<text x="210" y="160.7">PLUG101</text>
<text x="238.7" y="156.5">ICON105</text>
<text x="258.2" y="157.3">2mm</text>
<text x="258.3" y="161.2">H104</text>
<text x="83.7" y="164.8">+3V3</text>
<text x="110.6" y="162.3">SD0</text>
<text x="123" y="164.8">OUT1N</text>
<text x="137.1" y="164.8">J107</text>
<text x="137.3" y="162.5">WAGO 2065-100</text>
<text x="137.6" y="167.3">WAGO 2065-100</text>
<text x="210" y="164.4">PCB_Plug_Horizontal</text>
<text x="238.7" y="162.9">ICON106</text>
<text x="258.2" y="163.7">2mm</text>
<text x="258.9" y="167.3">H105</text>
<text x="78.1" y="169.9">R105</text>
<text x="78.1" y="172.4">2k7</text>
<text x="89.3" y="172.4">2k7</text>
<text x="89.4" y="169.9">R106</text>
<text x="184" y="169.2">INFO101</text>
<text x="210" y="171.5">PLUG102</text>
<text x="238.7" y="169.2">ICON107</text>
<text x="258.9" y="173.7">H106</text>
<text x="259.1" y="169.9">3mm</text>
<text x="24.1" y="178.8">R101</text>
<text x="34.3" y="178.1">R103</text>
<text x="185" y="176.3">INFO102</text>
<text x="210" y="175.2">PCB_Plug_Horizontal</text>
<text x="238.7" y="175">ICON108</text>
<text x="259.1" y="176.2">3mm</text>
<text x="24.2" y="181.3">100k</text>
<text x="34.3" y="180.7">10k</text>
<text x="110.6" y="183.8">Enable</text>
<text x="110.6" y="181.3">Mute</text>
<text x="24.1" y="186.4">R102</text>
<text x="24.1" y="188.9">10k</text>
<text x="48.2" y="187.7">C103</text>
<text x="48.9" y="190.2">0u1</text>
<text x="92.6" y="186.4">+3V3</text>
<text x="101.6" y="188.9">R107</text>
<text x="101.7" y="191.5">100k</text>
</g>
<g font-size="1.3">
<text x="262.8" y="30.4">Button</text>
<text x="92.3" y="50.7">Voltage-Sense</text>
<text x="111.7" y="53.3">LED-onboard</text>
<text x="228.6" y="53.3">LED-Button</text>
<text x="34.3" y="58.4">Codec-Mute</text>
<text x="34.3" y="55.8">Codec-Enable</text>
<text x="34.3" y="63.4">I2S-FS</text>
<text x="34.3" y="66">I2S-SCK</text>
<text x="34.3" y="60.9">I2S-MCK</text>
<text x="34.3" y="68.5">I2S-SD0</text>
<text x="97.1" y="71.1">LED-Data</text>
<text x="95.3" y="88.8">LED-Button</text>
<text x="100.3" y="86.3">Button</text>
<text x="34.3" y="106.6">LED-onboard</text>
<text x="166.3" y="124.4">LED-Data</text>
<text x="92.7" y="153.6">I2S-MCK</text>
<text x="92.7" y="158.7">I2S-FS</text>
<text x="92.7" y="161.2">I2S-SD0</text>
<text x="92.7" y="156.1">I2S-SCK</text>
<text x="51.7" y="182.8">Voltage-Sense</text>
<text x="92.7" y="180.3">Codec-Mute</text>
<text x="92.7" y="182.8">Codec-Enable</text>
</g>
<g font-size="1.3" fill="#0b8109">
<text x="34.3" y="40.6">XIN32</text>
<text x="34.3" y="43.1">XOUT32</text>
</g>
<g font-size="1.3" fill="#b27502">
<text x="137.5" y="40.6">RESET</text>
<text x="140.9" y="100.3">SWCLK</text>
<text x="141.2" y="97.7">SWDIO</text>
<text x="141.3" y="107.9">RESET</text>
<text x="34.3" y="111.7">SWDIO</text>
<text x="34.3" y="109.2">SWCLK</text>
<text x="34.3" y="119.3">RESET</text>
</g>
<g font-size="1.3" fill="#a3a30c">
<text x="34.3" y="50.7">Socket-TX</text>
<text x="34.3" y="53.3">Socket-RX</text>
<text x="88.5" y="60.9">Socket-TX-Enable</text>
<text x="240" y="83.8">Plug-RX</text>
<text x="259.2" y="84.8">RX</text>
<text x="34.3" y="93.9">Plug-TX-Enable</text>
<text x="240" y="93.9">Plug-TX-Enable</text>
<text x="240" y="91.4">Plug-TX</text>
<text x="259.2" y="92.4">TX</text>
<text x="259.2" y="94.9">TX-Enable</text>
<text x="34.3" y="96.5">Plug-TX</text>
<text x="34.3" y="99">Plug-RX</text>
<text x="238.7" y="118">Socket-RX</text>
<text x="259.2" y="119.1">RX</text>
<text x="238.7" y="125.7">Socket-TX</text>
<text x="238.7" y="128.2">Socket-TX-Enable</text>
<text x="259.2" y="126.7">TX</text>
<text x="259.2" y="129.2">TX-Enable</text>
</g>
<g font-size="1.3" fill="#4e06ce">
<text x="34.3" y="81.2">I2C-SDA</text>
<text x="34.3" y="83.8">I2C-SCL</text>
<text x="67.3" y="173.9">I2C-SCL</text>
<text x="67.3" y="176.5">I2C-SDA</text>
<text x="110.6" y="175">SCL</text>
<text x="110.6" y="177.5">SDA</text>
</g>
<g font-size="1.3" fill="#676767">
<text x="259.2" y="87.3">RX-Enable</text>
<text x="259.2" y="121.6">RX-Enable</text>
</g>
<g font-size="1.3" fill="#51c90f">
<text x="34.3" y="101.5">USB-</text>
<text x="168.9" y="97.7">USB+</text>
<text x="240" y="99">USB+</text>
<text x="240" y="101.5">USB-</text>
<text x="259.2" y="100">USB+</text>
<text x="34.3" y="104.1">USB+</text>
<text x="168.9" y="105.3">USB-</text>
<text x="259.2" y="102.6">USB-</text>
</g>
<g font-size="1.3" fill="#0000c2">
<text x="100.2" y="119.2">﻿ANAREF - Silicon bug CHIP003-161</text>
<text x="100.2" y="121.3">VDDANA as the DAC Reference non-functional.</text>
<text x="100.2" y="127.5">RESET - ﻿Silicon bug HIP003-159</text>
<text x="100.2" y="129.5">Internal pull-up non-functional.</text>
<text x="109.2" y="191">Enable: When pulled high, the device</text>
<text x="109.2" y="193">is reset and kept in an inactive state.</text>
</g>
<g font-size=".8" fill="#840000">
<text x="246.4" y="56.5">RGB</text>
<text x="261.7" y="56.5">RGB</text>
</g>
</svg>
